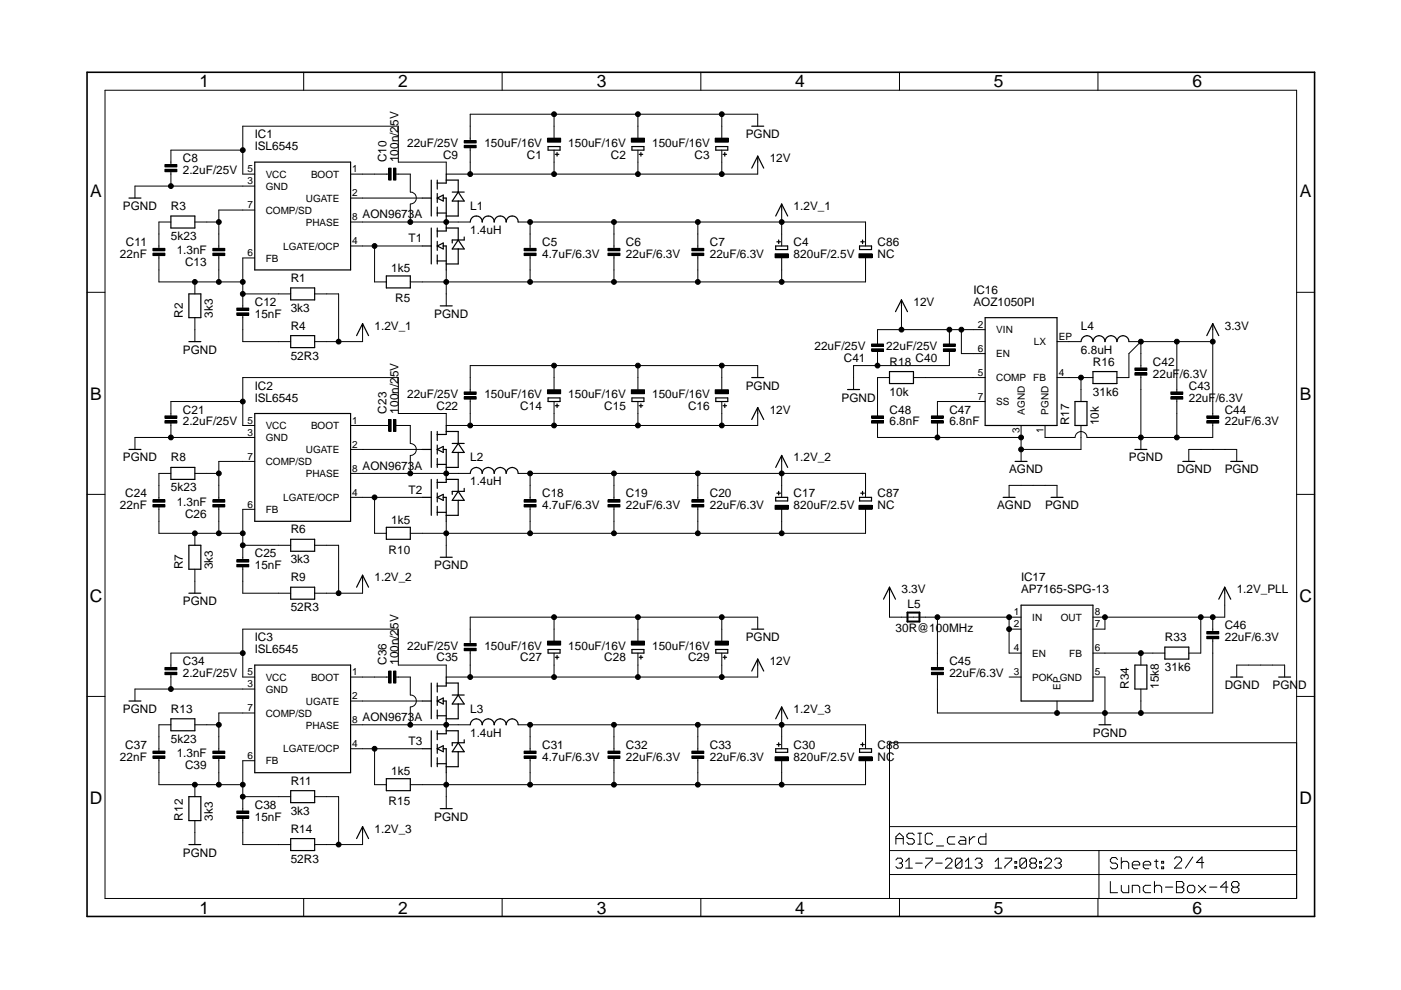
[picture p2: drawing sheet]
<svg xmlns="http://www.w3.org/2000/svg" width="297mm" height="210mm" viewBox="0 0 297 210" stroke-linecap="round" stroke-linejoin="round" font-family="sans-serif">
<g fill="none" stroke="#000" stroke-width=".21">
<path d="M22.3 19.1h252.6v171.4h-252.6zM64.4 15.3v3.8M106.5 15.3v3.8M148.6 15.3v3.8M190.7 15.3v3.8M232.8 15.3v3.8M35 35.9h2.5v.5h-2.5zM35 34.9h2.5v.5h-2.5zM36.2 36.2v3.3M51.5 31.8h-15.3v3.3M54 39.5h-25.4v2.5M74.3 36.9h8.4"/>
<path d="M82.4 35.6h.5v2.6h-.5zM83.4 35.6h.5v2.6h-.5zM83.7 36.9h3.3v3.8a1.27 1.27 0 0 1 1.3 1.3 1.27 1.27 0 0 1-1.3 1.3v3.8M98.4 29.8h2.6v.5h-2.6zM98.4 30.8h2.6v.5h-2.6zM99.7 31.1v5.8M116.1 29.3h2.8v.8h-2.8zM117.5 24.2v5.1M117.5 31.8v5.1M133.9 29.3h2.7v.8h-2.7zM135.3 24.2v5.1M135.3 31.8v5.1"/>
<path d="M151.6 29.3h2.8v.8h-2.8zM153 24.2v5.1M153 31.8v5.1M160.7 34.4v2.5h-66.1v-2.5h-10.1v-7.6h-33v10.1h2.5M160.7 26.8v-2.6h-61v5.9M32.4 53.7h2.6v.5h-2.6zM32.4 52.7h2.6v.5h-2.6zM33.7 53.9v5.9h17.8M36.2 47.1h-2.5v5.8M41.3 47.1h5.1M41.3 59.8v2.5M45.1 52.7h2.6v.5h-2.6z"/>
<path d="M45.1 53.7h2.6v.5h-2.6zM46.4 53.9v5.9M54 44.5h-7.6v8.4M54 54.7h-2.5v10.9M74.3 42h15.2M74.3 47.1h25.4M74.3 52.2h15.2M79.4 52.2v7.6h2.5M94.6 57.2v7.7M109.9 47.1h73.6v5.1M111.1 53.7h2.6v.5h-2.6zM111.1 52.7h2.6v.5h-2.6z"/>
<path d="M112.4 47.1v5.8M112.4 53.9v5.9M128.9 53.7h2.5v.5h-2.5zM128.9 52.7h2.5v.5h-2.5zM130.2 47.1v5.8M130.2 53.9v5.9M146.7 53.7h2.5v.5h-2.5zM146.7 52.7h2.5v.5h-2.5zM148 47.1v5.8M148 53.9v5.9M164.3 53.8h2.8v.9h-2.8zM165.7 44.5v7.7"/>
<path d="M165.7 54.7v5.1M182.1 53.8h2.8v.9h-2.8zM183.5 54.7v5.1h-96.5M18.5 62h3.8M41.3 67.4v5M50.2 66.3h2.5v.5h-2.5zM50.2 65.3h2.5v.5h-2.5zM51.5 66.6v5.8h10.1M51.5 62.3h10.1M66.7 62.3h5.1v10.1M76.9 69.9v2.5h-10.2M117.5 77.5v5.1"/>
<path d="M135.3 77.5v5.1M153 77.5v5.1M184.8 72.9h2.5v.5h-2.5zM184.8 74h2.5v.5h-2.5zM186.1 74.2v3.3M191.1 64.9v5M200 72.9h2.6v.5h-2.6zM200 74h2.6v.5h-2.6zM201.3 69.9v3.3M201.3 74.2v3.3h-20.3v5.1M203.8 69.9v5.1h5.1M208.9 69.9h-22.8v3.3"/>
<path d="M224.1 72.4h5.1M239.3 72.4h17.8M240.6 79h2.6v.5h-2.6zM240.6 78h2.6v.5h-2.6zM241.9 78.3v-5.9l-2.6 2.6v5.1h-2.5M241.9 79.3v16M249.5 72.4v11M257.1 69.9v18.5M274.9 62h3.8M35 89.2h2.5v.5h-2.5zM35 88.2h2.5v.5h-2.5zM36.2 89.5v3.3"/>
<path d="M51.5 85.1h-15.3v3.3M54 97.8h-7.6v8.4M54 92.8h-25.4v2.5M74.3 90.2h8.4M74.3 95.3h15.2M82.4 88.9h.5v2.6h-.5zM83.4 88.9h.5v2.6h-.5zM83.7 90.2h3.3v3.8a1.27 1.27 0 0 1 1.3 1.3 1.27 1.27 0 0 1-1.3 1.3v3.8M98.4 83.1h2.6v.5h-2.6zM98.4 84.1h2.6v.5h-2.6zM99.7 84.4v5.8M116.1 82.6h2.8v.9h-2.8z"/>
<path d="M117.5 85.1v5.1M133.9 82.6h2.7v.9h-2.7zM135.3 85.1v5.1M151.6 82.6h2.8v.9h-2.8zM153 85.1v5.1M160.7 80.1v-2.6h-61v5.9M160.7 87.7v2.5h-66.1v-2.5h-10.1v-7.6h-33v10.1h2.5M165.7 97.8v7.7M184.8 89.2h2.5v.5h-2.5zM184.8 88.2h2.5v.5h-2.5zM186.1 89.5v3.3h30.4M188.6 80.1h-2.5v8.3"/>
<path d="M193.7 80.1h15.2M197.5 89.2h2.5v.5h-2.5zM197.5 88.2h2.5v.5h-2.5zM198.8 89.5v3.3M208.9 85.1h-10.1v3.3M216.5 90.2v7.6M224.1 80.1h7.6M229.2 90.2v5.1h-12.7M229.2 80.1v5M248.2 84.1h2.6v.5h-2.6zM248.2 83.1h2.6v.5h-2.6zM249.5 84.4v8.4"/>
<path d="M252 97.8v-2.5h10.2v2.5M255.9 89.2h2.5v.5h-2.5zM255.9 88.2h2.5v.5h-2.5zM257.1 89.5v3.3h-26.6a1.27 1.27 0 0 0-1.3-1.3 1.27 1.27 0 0 0-1.3 1.3h-6.3v-2.6M18.5 104.8h3.8M32.4 107h2.6v.5h-2.6zM32.4 106h2.6v.5h-2.6zM33.7 107.2v5.9h17.8M36.2 100.4h-2.5v5.8M41.3 113.1v2.5M41.3 100.4h5.1M45.1 106h2.6v.5h-2.6z"/>
<path d="M45.1 107h2.6v.5h-2.6zM46.4 107.2v5.9M50.2 119.7h2.5v.5h-2.5zM50.2 118.7h2.5v.5h-2.5zM51.5 119.9v5.9h10.1M51.5 115.6h10.1M54 108h-2.5v10.9M66.7 115.6h5.1v10.2M74.3 100.4h25.4M74.3 105.5h15.2M79.4 105.5v7.6h2.5M94.6 110.5v7.7"/>
<path d="M109.9 100.4h73.6v5.1M111.1 107h2.6v.5h-2.6zM111.1 106h2.6v.5h-2.6zM112.4 100.4v5.8M112.4 107.2v5.9M128.9 107h2.5v.5h-2.5zM128.9 106h2.5v.5h-2.5zM130.2 100.4v5.8M130.2 107.2v5.9M146.7 107h2.5v.5h-2.5zM146.7 106h2.5v.5h-2.5zM148 100.4v5.8"/>
<path d="M148 107.2v5.9M164.3 107.1h2.8v.9h-2.8zM165.7 108v5.1M182.1 107.1h2.8v.9h-2.8zM183.5 108v5.1h-96.5M213.9 105.5v-2.6h10.2v2.6M274.9 104.8h3.8M41.3 120.7v5.1M51.5 138.5h-15.3v3.3M76.9 123.2v2.6h-10.2M98.4 136.4h2.6v.5h-2.6zM98.4 137.5h2.6v.5h-2.6z"/>
<path d="M99.7 137.7v5.9M116.1 135.9h2.8v.9h-2.8zM117.5 130.9v5M117.5 138.5v5.1M133.9 135.9h2.7v.9h-2.7zM135.3 130.9v5M135.3 138.5v5.1M151.6 135.9h2.8v.9h-2.8zM153 130.9v5M153 138.5v5.1M160.7 133.4v-2.5h-61v5.8M188.6 125.8v5.1h27.9"/>
<path d="M198.8 130.9v10.9M213.9 130.9v7.6h2.6M213.9 133.4h2.6M231.7 138.5h15.3M234.3 130.9v2.5h-2.6M241.9 138.5v2.5M254.6 130.9v7.6h-2.6M255.9 134.9h2.5v.5h-2.5zM255.9 133.9h2.5v.5h-2.5zM257.1 135.2v16h-58.3v-8.4M257.1 130.9v3.3M259.7 125.8v5.1h-28"/>
<path d="M18.5 147.7h3.8M32.4 159.3h2.6v.5h-2.6zM35 142.5h2.5v.5h-2.5zM35 141.5h2.5v.5h-2.5zM36.2 142.8v3.3M36.2 153.7h-2.5v5.8M41.3 153.7h5.1M45.1 159.3h2.6v.5h-2.6zM54 151.2h-7.6v8.3M54 146.1h-25.4v2.5M74.3 143.6h8.4M74.3 148.6h15.2"/>
<path d="M74.3 153.7h25.4M74.3 158.7h15.2M79.4 158.7v7.7h2.5M82.4 142.3h.5v2.5h-.5zM83.4 142.3h.5v2.5h-.5zM83.7 143.6h3.3v3.8a1.27 1.27 0 0 1 1.3 1.2 1.27 1.27 0 0 1-1.3 1.3v3.8M109.9 153.7h73.6v5M111.1 159.3h2.6v.5h-2.6zM112.4 153.7v5.8M128.9 159.3h2.5v.5h-2.5zM130.2 153.7v5.8M146.7 159.3h2.5v.5h-2.5z"/>
<path d="M148 153.7v5.8M160.7 141v2.6h-66.1v-2.6h-10.1v-7.6h-33v10.2h2.5M165.7 151.2v7.5M197.5 142.5h2.5v.5h-2.5zM197.5 141.5h2.5v.5h-2.5zM213.9 143.6h2.6M224.1 148.6v2.6M231.7 143.6h2.6v10.1M241.9 146.1v5.1M262.2 143.6v-2.6h10.2v2.6M274.9 157.5h-86.3v33M274.9 147.7h3.8"/>
<path d="M32.4 160.3h2.6v.5h-2.6zM33.7 160.5v5.9h17.8M41.3 166.4v2.5M41.3 174v5.1M45.1 160.3h2.6v.5h-2.6zM46.4 160.5v5.9M50.2 173h2.5v.5h-2.5zM50.2 172h2.5v.5h-2.5zM51.5 173.2v5.9h10.1M51.5 168.9h10.1M54 161.3h-2.5v10.9M66.7 168.9h5.1v10.2"/>
<path d="M76.9 176.5v2.6h-10.2M94.6 163.8v7.6M111.1 160.3h2.6v.5h-2.6zM112.4 160.5v5.9M128.9 160.3h2.5v.5h-2.5zM130.2 160.5v5.9M146.7 160.3h2.5v.5h-2.5zM148 160.5v5.9M164.3 160.4h2.8v.9h-2.8zM165.7 161.3v5.1M182.1 160.4h2.8v.9h-2.8zM183.5 161.3v5.1h-96.5"/>
<path d="M188.6 175.3h86.3M189.9 179v-1.6l.8-.7 .8 .7v1.6M189.9 177.8h1.6M193.8 177l-.3-.3h-.8l-.4 .3v.4l.4 .4h.8l.3 .4v.4l-.3 .4h-.8l-.4-.4M194.6 176.7h.8M194.6 179h.8M195 176.7v2.3M197.7 177l-.3-.3h-.8l-.4 .3v1.6l.4 .4h.8l.3-.4M198.5 179.4h1.6M202.4 177.4h-1.2l-.3 .4v.8l.3 .4h1.2M203.6 177.4h.8l.4 .4v1.2h-1.2l-.4-.4 .4-.4h1.2M205.5 177.4v1.6"/>
<path d="M206.7 177.4h-.4l-.8 .8M209 176.7v2.3h-1.1l-.4-.4v-.8l.4-.4h1.1M64.4 190.5v3.8M106.5 190.5v3.8M148.6 190.5v3.8M188.6 185.4h86.3M188.6 180.3h86.3M189.9 182.3l.4-.4h.7l.3 .4v.4l-.3 .3M190.6 183h.4M190.7 190.5v3.8M191 183l.3 .3v.4l-.3 .4h-.7l-.4-.4M192 184.1h1.5"/>
<path d="M192 182.7l.7-.8v2.2M194.1 183h1.4M196.3 181.9h1.4v.4l-1.4 1.4v.4M198.4 183h1.4M200.4 182.3l.4-.4h.7l.3 .4v.4l-1.4 1.4h1.4M204 182.3l-.4-.4h-.7l-.3 .4v1.4M204 182.3v1.4l-.4 .4h-.7l-.3-.4M204 182.3l-1.4 1.4M204.7 184.1h1.4M204.7 182.7l.7-.8v2.2M206.8 182.3l.3-.4h.7l.4 .4v.4l-.4 .3M207.5 183h.3"/>
<path d="M207.8 183l.4 .3v.4l-.4 .4h-.7l-.3-.4M211 184.1h1.4M211 182.7l.7-.8v2.2M213.1 181.9h1.4v.4l-1.4 1.4v.4M215.2 182.7h.4v.3h-.4zM215.2 183.7h.4v.4h-.4zM217.6 182.3l-.3-.4h-.7l-.4 .4v1.4M217.6 182.3v1.4l-.3 .4h-.7l-.4-.4M217.6 182.3l-1.4 1.4M218.7 183l-.3-.3v-.4l.3-.4h.7l.3 .4v.4l-.3 .3M218.7 183h.7M218.7 183l-.3 .3v.4l.3 .4h.7l.3-.4v-.4l-.3-.3"/>
<path d="M220.4 182.7h.4v.3h-.4zM220.4 183.7h.4v.4h-.4zM221.5 182.3l.4-.4h.6l.4 .4v.4l-1.4 1.4h1.4M223.6 182.3l.3-.4h.8l.3 .4v.4l-.3 .3M224.3 183h.4M224.7 183l.3 .3v.4l-.3 .4h-.8l-.3-.4M232.8 190.5v3.8M233 180.3v10.2M235.4 186.9v2.4h1.5M236.9 182.2l-.3-.4h-.8l-.4 .4v.4l.4 .4h.8l.3 .4v.4l-.3 .4h-.8l-.4-.4M237.7 183l.4-.4h.8l.4 .4v1.2M237.7 181.8v2.4"/>
<path d="M237.7 187.7v1.1l.4 .5h1.2v-1.6M240.1 183.4h1.5v-.4l-.3-.4h-.9l-.3 .4v.8l.3 .4h.9M240.1 189.3v-1.6h1.2l.3 .4v1.2M242.4 183.4h1.6v-.4l-.4-.4h-.8l-.4 .4v.8l.4 .4h.8M244 187.7h-1.2l-.4 .4v.7l.4 .5h1.2M244.8 182.6h.7M244.8 188.1l.3-.4h.8l.4 .4v1.2M244.8 186.9v2.4M245.1 182.2v1.6l.4 .4M246.3 182.6h.4v.4h-.4zM246.3 183.8h.4v.4h-.4zM247.1 188.1h1.6"/>
<path d="M249 182.1l.4-.4h.7l.4 .4v.4l-1.5 1.6h1.5M249.4 186.9h1.2l.4 .4v.4l-.4 .4 .4 .4v.3l-.4 .5h-1.2zM249.4 188.1h1.2M252.1 187.7h.8l.4 .4v.7l-.4 .5h-.8l-.3-.5v-.7zM252.9 181.7l-1.6 2.4M254.1 187.7l1.5 1.6M255.2 182.9h-1.5l1.1-1.2v2.4M255.6 187.7l-1.5 1.6M256.5 188.1h1.5M260.3 188.1h-1.5l1.2-1.2v2.4M261.5 188.1l-.4 .4v.3l.4 .5h.8l.4-.5v-.3l-.4-.4M261.5 188.1h.8"/>
<path d="M261.5 188.1l-.4-.4v-.4l.4-.4h.8l.4 .4v.4l-.4 .4"/>
<circle cx="36.2" cy="39.5" r=".51"/>
<circle cx="51.5" cy="31.8" r=".51"/>
<circle cx="99.7" cy="36.9" r=".51"/>
<circle cx="117.5" cy="24.2" r=".51"/>
<circle cx="117.5" cy="36.9" r=".51"/>
<circle cx="135.2" cy="24.2" r=".51"/>
<circle cx="135.2" cy="36.9" r=".51"/>
<circle cx="153" cy="24.2" r=".51"/>
<circle cx="153" cy="36.9" r=".51"/>
<circle cx="41.3" cy="59.8" r=".51"/>
<circle cx="46.4" cy="47.1" r=".51"/>
<circle cx="46.4" cy="59.8" r=".51"/>
<circle cx="51.5" cy="59.8" r=".51"/>
<circle cx="79.4" cy="52.2" r=".51"/>
<circle cx="87" cy="47.1" r=".51"/>
<circle cx="94.6" cy="47.1" r=".51"/>
<circle cx="94.6" cy="59.8" r=".51"/>
<circle cx="112.4" cy="47.1" r=".51"/>
<circle cx="112.4" cy="59.8" r=".51"/>
<circle cx="130.2" cy="59.8" r=".51"/>
<circle cx="130.2" cy="47.1" r=".51"/>
<circle cx="147.9" cy="59.8" r=".51"/>
<circle cx="147.9" cy="47.1" r=".51"/>
<circle cx="165.7" cy="47.1" r=".51"/>
<circle cx="165.7" cy="59.8" r=".51"/>
<circle cx="51.5" cy="62.3" r=".51"/>
<circle cx="71.8" cy="72.4" r=".51"/>
<circle cx="117.5" cy="77.5" r=".51"/>
<circle cx="135.2" cy="77.5" r=".51"/>
<circle cx="153" cy="77.5" r=".51"/>
<circle cx="186" cy="77.5" r=".51"/>
<circle cx="191.1" cy="69.9" r=".51"/>
<circle cx="201.3" cy="69.9" r=".51"/>
<circle cx="203.8" cy="69.9" r=".51"/>
<circle cx="241.9" cy="72.4" r=".51"/>
<circle cx="249.5" cy="72.4" r=".51"/>
<circle cx="257.1" cy="72.4" r=".51"/>
<circle cx="36.2" cy="92.8" r=".51"/>
<circle cx="51.5" cy="85.1" r=".51"/>
<circle cx="99.7" cy="90.2" r=".51"/>
<circle cx="117.5" cy="90.2" r=".51"/>
<circle cx="135.2" cy="90.2" r=".51"/>
<circle cx="153" cy="90.2" r=".51"/>
<circle cx="198.7" cy="92.8" r=".51"/>
<circle cx="216.5" cy="92.8" r=".51"/>
<circle cx="216.5" cy="95.3" r=".51"/>
<circle cx="229.2" cy="80.1" r=".51"/>
<circle cx="241.9" cy="92.8" r=".51"/>
<circle cx="249.5" cy="92.8" r=".51"/>
<circle cx="41.3" cy="113.1" r=".51"/>
<circle cx="46.4" cy="113.1" r=".51"/>
<circle cx="46.4" cy="100.4" r=".51"/>
<circle cx="51.5" cy="115.6" r=".51"/>
<circle cx="51.5" cy="113.1" r=".51"/>
<circle cx="79.4" cy="105.5" r=".51"/>
<circle cx="87" cy="100.4" r=".51"/>
<circle cx="94.6" cy="100.4" r=".51"/>
<circle cx="94.6" cy="113.1" r=".51"/>
<circle cx="112.4" cy="113.1" r=".51"/>
<circle cx="112.4" cy="100.4" r=".51"/>
<circle cx="130.2" cy="113.1" r=".51"/>
<circle cx="130.2" cy="100.4" r=".51"/>
<circle cx="147.9" cy="113.1" r=".51"/>
<circle cx="147.9" cy="100.4" r=".51"/>
<circle cx="165.7" cy="113.1" r=".51"/>
<circle cx="165.7" cy="100.4" r=".51"/>
<circle cx="51.5" cy="138.5" r=".51"/>
<circle cx="71.8" cy="125.8" r=".51"/>
<circle cx="117.5" cy="130.9" r=".51"/>
<circle cx="135.2" cy="130.9" r=".51"/>
<circle cx="153" cy="130.9" r=".51"/>
<circle cx="198.7" cy="130.9" r=".51"/>
<circle cx="213.9" cy="133.4" r=".51"/>
<circle cx="213.9" cy="130.9" r=".51"/>
<circle cx="234.3" cy="130.9" r=".51"/>
<circle cx="241.9" cy="138.5" r=".51"/>
<circle cx="254.6" cy="130.9" r=".51"/>
<circle cx="257.1" cy="130.9" r=".51"/>
<circle cx="36.2" cy="146.1" r=".51"/>
<circle cx="46.4" cy="153.7" r=".51"/>
<circle cx="79.4" cy="158.7" r=".51"/>
<circle cx="87" cy="153.7" r=".51"/>
<circle cx="94.6" cy="153.7" r=".51"/>
<circle cx="99.7" cy="143.6" r=".51"/>
<circle cx="112.4" cy="153.7" r=".51"/>
<circle cx="117.5" cy="143.6" r=".51"/>
<circle cx="130.2" cy="153.7" r=".51"/>
<circle cx="135.2" cy="143.6" r=".51"/>
<circle cx="147.9" cy="153.7" r=".51"/>
<circle cx="153" cy="143.6" r=".51"/>
<circle cx="165.7" cy="153.7" r=".51"/>
<circle cx="224.1" cy="151.2" r=".51"/>
<circle cx="234.3" cy="151.2" r=".51"/>
<circle cx="241.9" cy="151.2" r=".51"/>
<circle cx="41.3" cy="166.4" r=".51"/>
<circle cx="46.4" cy="166.4" r=".51"/>
<circle cx="51.5" cy="168.9" r=".51"/>
<circle cx="51.5" cy="166.4" r=".51"/>
<circle cx="71.8" cy="179.1" r=".51"/>
<circle cx="94.6" cy="166.4" r=".51"/>
<circle cx="112.4" cy="166.4" r=".51"/>
<circle cx="130.2" cy="166.4" r=".51"/>
<circle cx="147.9" cy="166.4" r=".51"/>
<circle cx="165.7" cy="166.4" r=".51"/>
</g>
<path d="M18.5 15.3h260.2v179h-260.2z" fill="none" stroke="#000" stroke-width=".34"/>
<g fill="none" stroke="#000" stroke-width=".25">
<path d="M54 34.4h20.3v22.8h-20.3zM91.4 38.2v7.6M92.7 38.2v1.9M94.6 36.9v1.9h-1.9M94.6 38.2h2.6v2.5M116.2 31.1h2.5v.7h-2.5zM117.7 32.7h.8M118.1 32.3v.8M134 31.1h2.5v.7h-2.5zM135.5 32.7h.8M135.9 32.3v.8M151.8 31.1h2.5v.7h-2.5z"/>
<path d="M153.3 32.7h.7M153.7 32.3v.8M159.4 26.8h2.5M160.7 33.1l1.2 2.5M160.7 33.1l-1.3 2.5M160.7 33.1v1.3M27.3 42h2.6M36.2 45.8h5.1v2.5h-5.1zM81.9 58.5h5.1v2.5h-5.1zM89.5 42h1.9M89.5 52.2h1.9M91.4 48.3v7.7"/>
<path d="M92.7 41v1.9M92.7 43.9v1.9M92.7 48.3v1.9M92.7 51.2v1.9M92.7 54.1v1.9M92.7 42l1.3-.6v1.2zM92.7 52.2l1.3-.7v1.3zM92.7 45.2h1.9M92.7 55.3h1.9M94 42h.6v7h-1.9M94 52.2h.6v5M94.6 48.3h2.6v2.6"/>
<path d="M95.9 40.7h2.5M97.2 40.7l1.2 1.9h-2.5zM97.2 42.6v3.2h-2.6M97.2 52.8v3.2h-2.6M97.2 50.9l1.2 1.9h-2.5zM98.4 50.2v.7h-2.5v.6M99.7 47.1a1.27 1.27 0 0 1 1.3-1.3 1.27 1.27 0 0 1 1.2 1.3 1.27 1.27 0 0 1 1.3-1.3 1.27 1.27 0 0 1 1.3 1.3 1.27 1.27 0 0 1 1.2-1.3 1.27 1.27 0 0 1 1.3 1.3 1.27 1.27 0 0 1 1.3-1.3 1.27 1.27 0 0 1 1.3 1.3M164.5 52.2h2.5v.7h-2.5zM164.7 51.3h.8M165.1 50.9v.7M165.7 43.3l-1.2 2.5M165.7 43.3l1.3 2.5"/>
<path d="M165.7 43.3v1.2M182.2 52.2h2.6v.7h-2.6zM182.5 51.3h.8M182.9 50.9v.7M40 62.3h2.6v5.1h-2.6zM40 72.4h2.6M61.6 61h5.1v2.6h-5.1zM61.6 71.2h5.1v2.5h-5.1zM76.9 68.6l-1.3 2.6M76.9 68.6l1.2 2.6M76.9 68.6v1.3M93.3 64.9h2.6"/>
<path d="M188.6 78.8h5.1v2.5h-5.1zM191.1 63.6l-1.2 2.5M191.1 63.6l1.3 2.5M191.1 63.6v1.3M208.9 67.4h15.2v22.8h-15.2zM229.2 72.4a1.27 1.27 0 0 1 1.3-1.2 1.27 1.27 0 0 1 1.2 1.2 1.27 1.27 0 0 1 1.3-1.2 1.27 1.27 0 0 1 1.3 1.2 1.27 1.27 0 0 1 1.2-1.2 1.27 1.27 0 0 1 1.3 1.2 1.27 1.27 0 0 1 1.3-1.2 1.27 1.27 0 0 1 1.2 1.2M231.7 78.8h5.1v2.5h-5.1zM257.1 68.6l-1.2 2.6M257.1 68.6l1.3 2.6M257.1 68.6v1.3M27.3 95.3h2.6M36.2 99.1h5.1v2.5h-5.1z"/>
<path d="M54 87.7h20.3v22.8h-20.3zM89.5 95.3h1.9M91.4 91.5v7.6M92.7 91.5v1.9M92.7 94.4v1.9M92.7 97.2v1.9M92.7 95.3l1.3-.6v1.2zM92.7 98.5h1.9M94 95.3h.6v7h-1.9M94.6 90.2v1.9h-1.9M94.6 91.5h2.6v2.5M95.9 94h2.5"/>
<path d="M97.2 95.9v3.2h-2.6M97.2 94l1.2 1.9h-2.5zM116.2 84.4h2.5v.7h-2.5zM117.7 86h.8M118.1 85.6v.8M134 84.4h2.5v.7h-2.5zM135.5 86h.8M135.9 85.6v.8M151.8 84.4h2.5v.7h-2.5zM153.3 86h.7M153.7 85.6v.8M159.4 80.1h2.5"/>
<path d="M160.7 86.4v1.3M160.7 86.4l-1.3 2.5M160.7 86.4l1.2 2.5M165.7 96.6v1.2M165.7 96.6l-1.2 2.5M165.7 96.6l1.3 2.5M179.7 82.6h2.5M215.2 97.8h2.6M227.9 85.1h2.6v5.1h-2.6zM240.6 95.3h2.6M250.8 97.8h2.5M260.9 97.8h2.6"/>
<path d="M40 115.6h2.6v5.1h-2.6zM61.6 114.3h5.1v2.6h-5.1zM81.9 111.8h5.1v2.5h-5.1zM89.5 105.5h1.9M91.4 101.6v7.7M92.7 101.6v1.9M92.7 104.5v1.9M92.7 107.4v1.9M92.7 105.5l1.3-.7v1.3zM92.7 108.6h1.9M93.3 118.2h2.6M94 105.5h.6v5"/>
<path d="M94.6 101.6h2.6v2.6M97.2 106.1v3.2h-2.6M97.2 104.2l1.2 1.9h-2.5zM98.4 103.5v.7h-2.5v.6M99.7 100.4a1.27 1.27 0 0 1 1.3-1.3 1.27 1.27 0 0 1 1.2 1.3 1.27 1.27 0 0 1 1.3-1.3 1.27 1.27 0 0 1 1.3 1.3 1.27 1.27 0 0 1 1.2-1.3 1.27 1.27 0 0 1 1.3 1.3 1.27 1.27 0 0 1 1.3-1.3 1.27 1.27 0 0 1 1.3 1.3M164.5 105.5h2.5v.7h-2.5zM164.7 104.6h.8M165.1 104.2v.7M182.2 105.5h2.6v.7h-2.6zM182.5 104.6h.8M182.9 104.2v.7M212.7 105.5h2.5"/>
<path d="M222.8 105.5h2.6M40 125.8h2.6M61.6 124.5h5.1v2.5h-5.1zM76.9 122v1.2M76.9 122l-1.3 2.5M76.9 122l1.2 2.5M116.2 137.7h2.5v.8h-2.5zM117.7 139.4h.8M118.1 139v.7M134 137.7h2.5v.8h-2.5zM135.5 139.4h.8M135.9 139v.7"/>
<path d="M151.8 137.7h2.5v.8h-2.5zM153.3 139.4h.7M153.7 139v.7M159.4 133.4h2.5M160.7 139.7v1.3M160.7 139.7l-1.3 2.6M160.7 139.7l1.2 2.6M188.6 124.5v1.3M188.6 124.5l-1.3 2.5M188.6 124.5l1.3 2.5M216.5 128.3h15.2v20.3h-15.2zM247 137.2h5v2.5h-5z"/>
<path d="M259.7 124.5l-1.3 2.5M259.7 124.5l1.2 2.5M259.7 124.5v1.3M27.3 148.6h2.6M36.2 152.4h5.1v2.5h-5.1zM54 141h20.3v22.8h-20.3zM89.5 148.6h1.9M89.5 158.7h1.9M91.4 144.8v7.6M91.4 154.9v7.7M92.7 144.8v1.9M92.7 147.7v1.9"/>
<path d="M92.7 150.5v1.9M92.7 154.9v1.9M92.7 157.8v1.9M92.7 148.6l1.3-.6v1.3zM92.7 158.7l1.3-.6v1.3zM92.7 151.8h1.9M94 148.6h.6v7h-1.9M94 158.7h.6v5.1M94.6 143.6v1.9h-1.9M94.6 144.8h2.6v2.6M94.6 154.9h2.6v2.6M95.9 147.4h2.5"/>
<path d="M97.2 149.3v3.1h-2.6M97.2 159.4v3.2h-2.6M97.2 147.4l1.2 1.9h-2.5zM97.2 157.5l1.2 1.9h-2.5zM98.4 156.8v.7h-2.5v.6M99.7 153.7a1.27 1.27 0 0 1 1.3-1.3 1.27 1.27 0 0 1 1.2 1.3 1.27 1.27 0 0 1 1.3-1.3 1.27 1.27 0 0 1 1.3 1.3 1.27 1.27 0 0 1 1.2-1.3 1.27 1.27 0 0 1 1.3 1.3 1.27 1.27 0 0 1 1.3-1.3 1.27 1.27 0 0 1 1.3 1.3M164.5 158.7h2.5v.8h-2.5zM164.7 157.9h.8M165.1 157.5v.7M165.7 149.9v1.3M165.7 149.9l-1.2 2.5M165.7 149.9l1.3 2.5"/>
<path d="M182.2 158.7h2.6v.8h-2.6zM182.5 157.9h.8M182.9 157.5v.7M233 153.7h2.5M240.6 141h2.6v5.1h-2.6zM260.9 143.6h2.6M271.1 143.6h2.5M40 168.9h2.6v5.1h-2.6zM40 179.1h2.6M61.6 167.6h5.1v2.6h-5.1zM61.6 177.8h5.1v2.5h-5.1zM76.9 175.3v1.2"/>
<path d="M76.9 175.3l-1.3 2.5M76.9 175.3l1.2 2.5M81.9 165.1h5.1v2.5h-5.1zM92.7 160.7v1.9M92.7 161.9h1.9M93.3 171.4h2.6"/>
</g>
<g fill="#000">
<path d="M35 35.9h2.5v.5h-2.5z" fill-rule="evenodd"/>
<path d="M35 34.9h2.5v.5h-2.5z" fill-rule="evenodd"/>
<path d="M82.4 35.6h.5v2.6h-.5z" fill-rule="evenodd"/>
<path d="M83.4 35.6h.5v2.6h-.5z" fill-rule="evenodd"/>
<path d="M98.4 29.8h2.6v.5h-2.6z" fill-rule="evenodd"/>
<path d="M98.4 30.8h2.6v.5h-2.6z" fill-rule="evenodd"/>
<path d="M116.1 29.3h2.8v.8h-2.8z" fill-rule="evenodd"/>
<path d="M133.9 29.3h2.7v.8h-2.7z" fill-rule="evenodd"/>
<path d="M151.6 29.3h2.8v.8h-2.8z" fill-rule="evenodd"/>
<path d="M32.4 53.7h2.6v.5h-2.6z" fill-rule="evenodd"/>
<path d="M32.4 52.7h2.6v.5h-2.6z" fill-rule="evenodd"/>
<path d="M45.1 52.7h2.6v.5h-2.6z" fill-rule="evenodd"/>
<path d="M45.1 53.7h2.6v.5h-2.6z" fill-rule="evenodd"/>
<path d="M111.1 53.7h2.6v.5h-2.6z" fill-rule="evenodd"/>
<path d="M111.1 52.7h2.6v.5h-2.6z" fill-rule="evenodd"/>
<path d="M128.9 53.7h2.5v.5h-2.5z" fill-rule="evenodd"/>
<path d="M128.9 52.7h2.5v.5h-2.5z" fill-rule="evenodd"/>
<path d="M146.7 53.7h2.5v.5h-2.5z" fill-rule="evenodd"/>
<path d="M146.7 52.7h2.5v.5h-2.5z" fill-rule="evenodd"/>
<path d="M164.3 53.8h2.8v.9h-2.8z" fill-rule="evenodd"/>
<path d="M182.1 53.8h2.8v.9h-2.8z" fill-rule="evenodd"/>
<path d="M50.2 66.3h2.5v.5h-2.5z" fill-rule="evenodd"/>
<path d="M50.2 65.3h2.5v.5h-2.5z" fill-rule="evenodd"/>
<path d="M184.8 72.9h2.5v.5h-2.5z" fill-rule="evenodd"/>
<path d="M184.8 74h2.5v.5h-2.5z" fill-rule="evenodd"/>
<path d="M200 72.9h2.6v.5h-2.6z" fill-rule="evenodd"/>
<path d="M200 74h2.6v.5h-2.6z" fill-rule="evenodd"/>
<path d="M240.6 79h2.6v.5h-2.6z" fill-rule="evenodd"/>
<path d="M240.6 78h2.6v.5h-2.6z" fill-rule="evenodd"/>
<path d="M35 89.2h2.5v.5h-2.5z" fill-rule="evenodd"/>
<path d="M35 88.2h2.5v.5h-2.5z" fill-rule="evenodd"/>
<path d="M82.4 88.9h.5v2.6h-.5z" fill-rule="evenodd"/>
<path d="M83.4 88.9h.5v2.6h-.5z" fill-rule="evenodd"/>
<path d="M98.4 83.1h2.6v.5h-2.6z" fill-rule="evenodd"/>
<path d="M98.4 84.1h2.6v.5h-2.6z" fill-rule="evenodd"/>
<path d="M116.1 82.6h2.8v.9h-2.8z" fill-rule="evenodd"/>
<path d="M133.9 82.6h2.7v.9h-2.7z" fill-rule="evenodd"/>
<path d="M151.6 82.6h2.8v.9h-2.8z" fill-rule="evenodd"/>
<path d="M184.8 89.2h2.5v.5h-2.5z" fill-rule="evenodd"/>
<path d="M184.8 88.2h2.5v.5h-2.5z" fill-rule="evenodd"/>
<path d="M197.5 89.2h2.5v.5h-2.5z" fill-rule="evenodd"/>
<path d="M197.5 88.2h2.5v.5h-2.5z" fill-rule="evenodd"/>
<path d="M248.2 84.1h2.6v.5h-2.6z" fill-rule="evenodd"/>
<path d="M248.2 83.1h2.6v.5h-2.6z" fill-rule="evenodd"/>
<path d="M255.9 89.2h2.5v.5h-2.5z" fill-rule="evenodd"/>
<path d="M255.9 88.2h2.5v.5h-2.5z" fill-rule="evenodd"/>
<path d="M32.4 107h2.6v.5h-2.6z" fill-rule="evenodd"/>
<path d="M32.4 106h2.6v.5h-2.6z" fill-rule="evenodd"/>
<path d="M45.1 106h2.6v.5h-2.6z" fill-rule="evenodd"/>
<path d="M45.1 107h2.6v.5h-2.6z" fill-rule="evenodd"/>
<path d="M50.2 119.7h2.5v.5h-2.5z" fill-rule="evenodd"/>
<path d="M50.2 118.7h2.5v.5h-2.5z" fill-rule="evenodd"/>
<path d="M111.1 107h2.6v.5h-2.6z" fill-rule="evenodd"/>
<path d="M111.1 106h2.6v.5h-2.6z" fill-rule="evenodd"/>
<path d="M128.9 107h2.5v.5h-2.5z" fill-rule="evenodd"/>
<path d="M128.9 106h2.5v.5h-2.5z" fill-rule="evenodd"/>
<path d="M146.7 107h2.5v.5h-2.5z" fill-rule="evenodd"/>
<path d="M146.7 106h2.5v.5h-2.5z" fill-rule="evenodd"/>
<path d="M164.3 107.1h2.8v.9h-2.8z" fill-rule="evenodd"/>
<path d="M182.1 107.1h2.8v.9h-2.8z" fill-rule="evenodd"/>
<path d="M98.4 136.4h2.6v.5h-2.6z" fill-rule="evenodd"/>
<path d="M98.4 137.5h2.6v.5h-2.6z" fill-rule="evenodd"/>
<path d="M116.1 135.9h2.8v.9h-2.8z" fill-rule="evenodd"/>
<path d="M133.9 135.9h2.7v.9h-2.7z" fill-rule="evenodd"/>
<path d="M151.6 135.9h2.8v.9h-2.8z" fill-rule="evenodd"/>
<path d="M255.9 134.9h2.5v.5h-2.5z" fill-rule="evenodd"/>
<path d="M255.9 133.9h2.5v.5h-2.5z" fill-rule="evenodd"/>
<path d="M32.4 159.3h2.6v.5h-2.6z" fill-rule="evenodd"/>
<path d="M35 142.5h2.5v.5h-2.5z" fill-rule="evenodd"/>
<path d="M35 141.5h2.5v.5h-2.5z" fill-rule="evenodd"/>
<path d="M45.1 159.3h2.6v.5h-2.6z" fill-rule="evenodd"/>
<path d="M82.4 142.3h.5v2.5h-.5z" fill-rule="evenodd"/>
<path d="M83.4 142.3h.5v2.5h-.5z" fill-rule="evenodd"/>
<path d="M111.1 159.3h2.6v.5h-2.6z" fill-rule="evenodd"/>
<path d="M128.9 159.3h2.5v.5h-2.5z" fill-rule="evenodd"/>
<path d="M146.7 159.3h2.5v.5h-2.5z" fill-rule="evenodd"/>
<path d="M197.5 142.5h2.5v.5h-2.5z" fill-rule="evenodd"/>
<path d="M197.5 141.5h2.5v.5h-2.5z" fill-rule="evenodd"/>
<path d="M32.4 160.3h2.6v.5h-2.6z" fill-rule="evenodd"/>
<path d="M45.1 160.3h2.6v.5h-2.6z" fill-rule="evenodd"/>
<path d="M50.2 173h2.5v.5h-2.5z" fill-rule="evenodd"/>
<path d="M50.2 172h2.5v.5h-2.5z" fill-rule="evenodd"/>
<path d="M111.1 160.3h2.6v.5h-2.6z" fill-rule="evenodd"/>
<path d="M128.9 160.3h2.5v.5h-2.5z" fill-rule="evenodd"/>
<path d="M146.7 160.3h2.5v.5h-2.5z" fill-rule="evenodd"/>
<path d="M164.3 160.4h2.8v.9h-2.8z" fill-rule="evenodd"/>
<path d="M182.1 160.4h2.8v.9h-2.8z" fill-rule="evenodd"/>
<circle cx="36.2" cy="39.5" r=".51"/>
<circle cx="51.5" cy="31.8" r=".51"/>
<circle cx="99.7" cy="36.9" r=".51"/>
<circle cx="117.5" cy="24.2" r=".51"/>
<circle cx="117.5" cy="36.9" r=".51"/>
<circle cx="135.2" cy="24.2" r=".51"/>
<circle cx="135.2" cy="36.9" r=".51"/>
<circle cx="153" cy="24.2" r=".51"/>
<circle cx="153" cy="36.9" r=".51"/>
<circle cx="41.3" cy="59.8" r=".51"/>
<circle cx="46.4" cy="47.1" r=".51"/>
<circle cx="46.4" cy="59.8" r=".51"/>
<circle cx="51.5" cy="59.8" r=".51"/>
<circle cx="79.4" cy="52.2" r=".51"/>
<circle cx="87" cy="47.1" r=".51"/>
<circle cx="94.6" cy="47.1" r=".51"/>
<circle cx="94.6" cy="59.8" r=".51"/>
<circle cx="112.4" cy="47.1" r=".51"/>
<circle cx="112.4" cy="59.8" r=".51"/>
<circle cx="130.2" cy="59.8" r=".51"/>
<circle cx="130.2" cy="47.1" r=".51"/>
<circle cx="147.9" cy="59.8" r=".51"/>
<circle cx="147.9" cy="47.1" r=".51"/>
<circle cx="165.7" cy="47.1" r=".51"/>
<circle cx="165.7" cy="59.8" r=".51"/>
<circle cx="51.5" cy="62.3" r=".51"/>
<circle cx="71.8" cy="72.4" r=".51"/>
<circle cx="117.5" cy="77.5" r=".51"/>
<circle cx="135.2" cy="77.5" r=".51"/>
<circle cx="153" cy="77.5" r=".51"/>
<circle cx="186" cy="77.5" r=".51"/>
<circle cx="191.1" cy="69.9" r=".51"/>
<circle cx="201.3" cy="69.9" r=".51"/>
<circle cx="203.8" cy="69.9" r=".51"/>
<circle cx="241.9" cy="72.4" r=".51"/>
<circle cx="249.5" cy="72.4" r=".51"/>
<circle cx="257.1" cy="72.4" r=".51"/>
<circle cx="36.2" cy="92.8" r=".51"/>
<circle cx="51.5" cy="85.1" r=".51"/>
<circle cx="99.7" cy="90.2" r=".51"/>
<circle cx="117.5" cy="90.2" r=".51"/>
<circle cx="135.2" cy="90.2" r=".51"/>
<circle cx="153" cy="90.2" r=".51"/>
<circle cx="198.7" cy="92.8" r=".51"/>
<circle cx="216.5" cy="92.8" r=".51"/>
<circle cx="216.5" cy="95.3" r=".51"/>
<circle cx="229.2" cy="80.1" r=".51"/>
<circle cx="241.9" cy="92.8" r=".51"/>
<circle cx="249.5" cy="92.8" r=".51"/>
<circle cx="41.3" cy="113.1" r=".51"/>
<circle cx="46.4" cy="113.1" r=".51"/>
<circle cx="46.4" cy="100.4" r=".51"/>
<circle cx="51.5" cy="115.6" r=".51"/>
<circle cx="51.5" cy="113.1" r=".51"/>
<circle cx="79.4" cy="105.5" r=".51"/>
<circle cx="87" cy="100.4" r=".51"/>
<circle cx="94.6" cy="100.4" r=".51"/>
<circle cx="94.6" cy="113.1" r=".51"/>
<circle cx="112.4" cy="113.1" r=".51"/>
<circle cx="112.4" cy="100.4" r=".51"/>
<circle cx="130.2" cy="113.1" r=".51"/>
<circle cx="130.2" cy="100.4" r=".51"/>
<circle cx="147.9" cy="113.1" r=".51"/>
<circle cx="147.9" cy="100.4" r=".51"/>
<circle cx="165.7" cy="113.1" r=".51"/>
<circle cx="165.7" cy="100.4" r=".51"/>
<circle cx="51.5" cy="138.5" r=".51"/>
<circle cx="71.8" cy="125.8" r=".51"/>
<circle cx="117.5" cy="130.9" r=".51"/>
<circle cx="135.2" cy="130.9" r=".51"/>
<circle cx="153" cy="130.9" r=".51"/>
<circle cx="198.7" cy="130.9" r=".51"/>
<circle cx="213.9" cy="133.4" r=".51"/>
<circle cx="213.9" cy="130.9" r=".51"/>
<circle cx="234.3" cy="130.9" r=".51"/>
<circle cx="241.9" cy="138.5" r=".51"/>
<circle cx="254.6" cy="130.9" r=".51"/>
<circle cx="257.1" cy="130.9" r=".51"/>
<circle cx="36.2" cy="146.1" r=".51"/>
<circle cx="46.4" cy="153.7" r=".51"/>
<circle cx="79.4" cy="158.7" r=".51"/>
<circle cx="87" cy="153.7" r=".51"/>
<circle cx="94.6" cy="153.7" r=".51"/>
<circle cx="99.7" cy="143.6" r=".51"/>
<circle cx="112.4" cy="153.7" r=".51"/>
<circle cx="117.5" cy="143.6" r=".51"/>
<circle cx="130.2" cy="153.7" r=".51"/>
<circle cx="135.2" cy="143.6" r=".51"/>
<circle cx="147.9" cy="153.7" r=".51"/>
<circle cx="153" cy="143.6" r=".51"/>
<circle cx="165.7" cy="153.7" r=".51"/>
<circle cx="224.1" cy="151.2" r=".51"/>
<circle cx="234.3" cy="151.2" r=".51"/>
<circle cx="241.9" cy="151.2" r=".51"/>
<circle cx="41.3" cy="166.4" r=".51"/>
<circle cx="46.4" cy="166.4" r=".51"/>
<circle cx="51.5" cy="168.9" r=".51"/>
<circle cx="51.5" cy="166.4" r=".51"/>
<circle cx="71.8" cy="179.1" r=".51"/>
<circle cx="94.6" cy="166.4" r=".51"/>
<circle cx="112.4" cy="166.4" r=".51"/>
<circle cx="130.2" cy="166.4" r=".51"/>
<circle cx="147.9" cy="166.4" r=".51"/>
<circle cx="165.7" cy="166.4" r=".51"/>
</g>
<path d="M192.4 129.9h2.5v1.9h-2.5z" fill="none" stroke="#000" stroke-width=".42"/>
<g font-size="3.7">
<text x="42.3" y="18.5">1</text>
<text x="84.4" y="18.5">2</text>
<text x="126.5" y="18.5">3</text>
<text x="168.6" y="18.5">4</text>
<text x="210.7" y="18.5">5</text>
<text x="252.9" y="18.5">6</text>
<text x="19.1" y="41.9">A</text>
<text x="275.6" y="41.9">A</text>
<text x="19.1" y="84.7">B</text>
<text x="275.6" y="84.7">B</text>
<text x="19" y="127.6">C</text>
<text x="275.5" y="127.6">C</text>
<text x="19" y="170.4">D</text>
<text x="275.5" y="170.4">D</text>
<text x="42.3" y="193.7">1</text>
<text x="84.4" y="193.7">2</text>
<text x="126.5" y="193.7">3</text>
<text x="168.6" y="193.7">4</text>
<text x="210.7" y="193.7">5</text>
<text x="252.9" y="193.7">6</text>
</g>
<g font-size="2.5">
<text x="54" y="29.3">IC1</text>
<text x="158.1" y="29.3">PGND</text>
<text x="38.8" y="34.4">C8</text>
<text x="54" y="31.8">ISL6545</text>
<text x="82" y="34.4" transform="rotate(-90 82 34.4)">C10</text>
<text x="84.5" y="34.4" transform="rotate(-90 84.5 34.4)">100n/25V</text>
<text x="86.3" y="31.1">22uF/25V</text>
<text x="93.9" y="33.6">C9</text>
<text x="102.7" y="31.1">150uF/16V</text>
<text x="111.7" y="33.6">C1</text>
<text x="120.5" y="31.1">150uF/16V</text>
<text x="129.5" y="33.6">C2</text>
<text x="138.3" y="31.1">150uF/16V</text>
<text x="147.3" y="33.6">C3</text>
<text x="163.2" y="34.4">12V</text>
<text x="38.8" y="36.9">2.2uF/25V</text>
<text x="26.1" y="44.5">PGND</text>
<text x="36.2" y="44.5">R3</text>
<text x="76.9" y="46.3">AON9673A</text>
<text x="99.7" y="44.5">L1</text>
<text x="168.3" y="44.5">1.2V_1</text>
<text x="26.7" y="52.2">C11</text>
<text x="36.2" y="50.9">5k23</text>
<text x="37.5" y="53.9">1.3nF</text>
<text x="86.6" y="51.4">T1</text>
<text x="99.7" y="49.6">1.4uH</text>
<text x="114.9" y="52.2">C5</text>
<text x="132.7" y="52.2">C6</text>
<text x="150.5" y="52.2">C7</text>
<text x="168.3" y="52.2">C4</text>
<text x="186.1" y="52.2">C86</text>
<text x="25.4" y="54.7">22nF</text>
<text x="39.2" y="56.5">C13</text>
<text x="61.6" y="59.8">R1</text>
<text x="82.9" y="57.7">1k5</text>
<text x="114.9" y="54.7">4.7uF/6.3V</text>
<text x="132.7" y="54.7">22uF/6.3V</text>
<text x="150.5" y="54.7">22uF/6.3V</text>
<text x="168.3" y="54.7">820uF/2.5V</text>
<text x="186.1" y="54.7">NC</text>
<text x="54" y="64.9">C12</text>
<text x="83.8" y="64.1">R5</text>
<text x="193.7" y="64.9">12V</text>
<text x="206.4" y="64.9">AOZ1050PI</text>
<text x="206.4" y="62.3">IC16</text>
<text x="38.8" y="67.4" transform="rotate(-90 38.8 67.4)">R2</text>
<text x="45.1" y="67.4" transform="rotate(-90 45.1 67.4)">3k3</text>
<text x="54" y="67.4">15nF</text>
<text x="61.6" y="66.1">3k3</text>
<text x="61.6" y="69.9">R4</text>
<text x="79.4" y="69.9">1.2V_1</text>
<text x="92.1" y="67.4">PGND</text>
<text x="229.2" y="69.9">L4</text>
<text x="259.7" y="69.9">3.3V</text>
<text x="38.8" y="75">PGND</text>
<text x="61.6" y="76.2">52R3</text>
<text x="172.7" y="74.2">22uF/25V</text>
<text x="178.9" y="76.8">C41</text>
<text x="187.9" y="74.2">22uF/25V</text>
<text x="188.6" y="77.5">R18</text>
<text x="194.1" y="76.8">C40</text>
<text x="229.2" y="75">6.8uH</text>
<text x="231.7" y="77.5">R16</text>
<text x="244.4" y="77.5">C42</text>
<text x="54" y="82.6">IC2</text>
<text x="158.1" y="82.6">PGND</text>
<text x="188.6" y="83.9">10k</text>
<text x="231.7" y="83.9">31k6</text>
<text x="244.4" y="80.1">22uF/6.3V</text>
<text x="252" y="82.6">C43</text>
<text x="38.8" y="87.7">C21</text>
<text x="54" y="85.1">ISL6545</text>
<text x="82" y="87.7" transform="rotate(-90 82 87.7)">C23</text>
<text x="84.5" y="87.7" transform="rotate(-90 84.5 87.7)">100n/25V</text>
<text x="86.3" y="84.4">22uF/25V</text>
<text x="92.5" y="86.9">C22</text>
<text x="102.7" y="84.4">150uF/16V</text>
<text x="110.3" y="86.9">C14</text>
<text x="120.5" y="84.4">150uF/16V</text>
<text x="128.1" y="86.9">C15</text>
<text x="138.3" y="84.4">150uF/16V</text>
<text x="145.9" y="86.9">C16</text>
<text x="163.2" y="87.7">12V</text>
<text x="178.4" y="85.1">PGND</text>
<text x="188.6" y="87.7">C48</text>
<text x="201.3" y="87.7">C47</text>
<text x="252" y="85.1">22uF/6.3V</text>
<text x="259.7" y="87.7">C44</text>
<text x="38.8" y="90.2">2.2uF/25V</text>
<text x="188.6" y="90.2">6.8nF</text>
<text x="201.3" y="90.2">6.8nF</text>
<text x="226.6" y="90.2" transform="rotate(-90 226.6 90.2)">R17</text>
<text x="233" y="90.2" transform="rotate(-90 233 90.2)">10k</text>
<text x="259.7" y="90.2">22uF/6.3V</text>
<text x="26.1" y="97.8">PGND</text>
<text x="36.2" y="97.8">R8</text>
<text x="76.9" y="99.6">AON9673A</text>
<text x="99.7" y="97.8">L2</text>
<text x="168.3" y="97.8">1.2V_2</text>
<text x="213.9" y="100.4">AGND</text>
<text x="239.3" y="97.8">PGND</text>
<text x="249.5" y="100.4">DGND</text>
<text x="259.7" y="100.4">PGND</text>
<text x="25.4" y="108">22nF</text>
<text x="26.5" y="105.5">C24</text>
<text x="36.2" y="104.2">5k23</text>
<text x="37.5" y="107.2">1.3nF</text>
<text x="86.6" y="104.7">T2</text>
<text x="99.7" y="102.9">1.4uH</text>
<text x="114.9" y="105.5">C18</text>
<text x="114.9" y="108">4.7uF/6.3V</text>
<text x="132.7" y="105.5">C19</text>
<text x="132.7" y="108">22uF/6.3V</text>
<text x="150.5" y="105.5">C20</text>
<text x="150.5" y="108">22uF/6.3V</text>
<text x="168.3" y="105.5">C17</text>
<text x="168.3" y="108">820uF/2.5V</text>
<text x="186.1" y="108">NC</text>
<text x="186.1" y="105.5">C87</text>
<text x="211.4" y="108">AGND</text>
<text x="221.6" y="108">PGND</text>
<text x="39.2" y="109.8">C26</text>
<text x="61.6" y="113.1">R6</text>
<text x="82.9" y="111">1k5</text>
<text x="54" y="118.2">C25</text>
<text x="61.6" y="119.4">3k3</text>
<text x="82.4" y="117.4">R10</text>
<text x="38.8" y="120.7" transform="rotate(-90 38.8 120.7)">R7</text>
<text x="45.1" y="120.7" transform="rotate(-90 45.1 120.7)">3k3</text>
<text x="54" y="120.7">15nF</text>
<text x="61.6" y="123.2">R9</text>
<text x="79.4" y="123.2">1.2V_2</text>
<text x="92.1" y="120.7">PGND</text>
<text x="191.1" y="125.8">3.3V</text>
<text x="216.5" y="125.8">AP7165-SPG-13</text>
<text x="216.5" y="123.2">IC17</text>
<text x="262.2" y="125.8">1.2V_PLL</text>
<text x="38.8" y="128.3">PGND</text>
<text x="61.6" y="129.6">52R3</text>
<text x="192.4" y="128.9">L5</text>
<text x="54" y="135.9">IC3</text>
<text x="86.3" y="137.7">22uF/25V</text>
<text x="102.7" y="137.7">150uF/16V</text>
<text x="120.5" y="137.7">150uF/16V</text>
<text x="138.3" y="137.7">150uF/16V</text>
<text x="158.1" y="135.9">PGND</text>
<text x="189.9" y="134">30R@100MHz</text>
<text x="247" y="135.9">R33</text>
<text x="259.7" y="135.9">22uF/6.3V</text>
<text x="259.7" y="133.4">C46</text>
<text x="38.8" y="143.6">2.2uF/25V</text>
<text x="38.8" y="141">C34</text>
<text x="54" y="138.5">ISL6545</text>
<text x="82" y="141" transform="rotate(-90 82 141)">C36</text>
<text x="84.5" y="141" transform="rotate(-90 84.5 141)">100n/25V</text>
<text x="92.5" y="140.3">C35</text>
<text x="110.3" y="140.3">C27</text>
<text x="128.1" y="140.3">C28</text>
<text x="145.9" y="140.3">C29</text>
<text x="163.2" y="141">12V</text>
<text x="201.3" y="143.6">22uF/6.3V</text>
<text x="201.3" y="141">C45</text>
<text x="247" y="142.3">31k6</text>
<text x="239.3" y="146.1" transform="rotate(-90 239.3 146.1)">R34</text>
<text x="245.7" y="146.1" transform="rotate(-90 245.7 146.1)">15k8</text>
<text x="259.7" y="146.1">DGND</text>
<text x="269.8" y="146.1">PGND</text>
<text x="26.1" y="151.2">PGND</text>
<text x="36.2" y="151.2">R13</text>
<text x="76.9" y="153">AON9673A</text>
<text x="99.7" y="151.2">L3</text>
<text x="168.3" y="151.2">1.2V_3</text>
<text x="25.4" y="161.3">22nF</text>
<text x="26.5" y="158.7">C37</text>
<text x="36.2" y="157.5">5k23</text>
<text x="37.5" y="160.5">1.3nF</text>
<text x="86.6" y="158">T3</text>
<text x="99.7" y="156.2">1.4uH</text>
<text x="114.9" y="161.3">4.7uF/6.3V</text>
<text x="114.9" y="158.7">C31</text>
<text x="132.7" y="161.3">22uF/6.3V</text>
<text x="132.7" y="158.7">C32</text>
<text x="150.5" y="161.3">22uF/6.3V</text>
<text x="150.5" y="158.7">C33</text>
<text x="168.3" y="161.3">820uF/2.5V</text>
<text x="168.3" y="158.7">C30</text>
<text x="186.1" y="161.3">NC</text>
<text x="186.1" y="158.7">C88</text>
<text x="231.7" y="156.2">PGND</text>
<text x="39.2" y="163.1">C39</text>
<text x="61.6" y="166.4">R11</text>
<text x="82.9" y="164.3">1k5</text>
<text x="38.8" y="174" transform="rotate(-90 38.8 174)">R12</text>
<text x="45.1" y="174" transform="rotate(-90 45.1 174)">3k3</text>
<text x="54" y="174">15nF</text>
<text x="54" y="171.4">C38</text>
<text x="61.6" y="172.7">3k3</text>
<text x="82.4" y="170.7">R15</text>
<text x="92.1" y="174">PGND</text>
<text x="61.6" y="176.5">R14</text>
<text x="79.4" y="176.5">1.2V_3</text>
<text x="38.8" y="181.6">PGND</text>
<text x="61.6" y="182.9">52R3</text>
</g>
<g font-size="2.1">
<text x="52.4" y="39.1">3</text>
<text x="52.4" y="36.5">5</text>
<text x="56.3" y="40.2">GND</text>
<text x="56.3" y="37.7">VCC</text>
<text x="66" y="37.7">BOOT</text>
<text x="74.7" y="36.5">1</text>
<text x="74.7" y="41.6">2</text>
<text x="52.4" y="44.2">7</text>
<text x="56.3" y="45.3">COMP/SD</text>
<text x="64.9" y="42.8">UGATE</text>
<text x="64.9" y="47.8">PHASE</text>
<text x="74.7" y="46.7">8</text>
<text x="60" y="52.9">LGATE/OCP</text>
<text x="74.7" y="51.8">4</text>
<text x="52.4" y="54.3">6</text>
<text x="56.3" y="55.5">FB</text>
<text x="207.3" y="69.6">2</text>
<text x="211.2" y="70.7">VIN</text>
<text x="207.3" y="74.6">6</text>
<text x="211.2" y="75.7">EN</text>
<text x="219.2" y="73.2">LX</text>
<text x="224.5" y="72.1">EP</text>
<text x="207.3" y="79.7">5</text>
<text x="211.2" y="80.8">COMP</text>
<text x="219.1" y="80.8">FB</text>
<text x="224.5" y="79.7">4</text>
<text x="52.4" y="89.9">5</text>
<text x="74.7" y="89.9">1</text>
<text x="207.3" y="84.8">7</text>
<text x="211.2" y="85.9">SS</text>
<text x="217.3" y="87.9" transform="rotate(-90 217.3 87.9)">AGND</text>
<text x="222.3" y="87.9" transform="rotate(-90 222.3 87.9)">PGND</text>
<text x="52.4" y="92.4">3</text>
<text x="56.3" y="91">VCC</text>
<text x="56.3" y="93.5">GND</text>
<text x="66" y="91">BOOT</text>
<text x="74.7" y="95">2</text>
<text x="216.2" y="91.8" transform="rotate(-90 216.2 91.8)">3</text>
<text x="221.2" y="91.8" transform="rotate(-90 221.2 91.8)">1</text>
<text x="52.4" y="97.5">7</text>
<text x="56.3" y="98.6">COMP/SD</text>
<text x="64.9" y="96.1">UGATE</text>
<text x="64.9" y="101.1">PHASE</text>
<text x="74.7" y="100">8</text>
<text x="52.4" y="107.7">6</text>
<text x="60" y="106.2">LGATE/OCP</text>
<text x="74.7" y="105.1">4</text>
<text x="56.3" y="108.8">FB</text>
<text x="215" y="130.5">1</text>
<text x="218.9" y="131.6">IN</text>
<text x="224.9" y="131.6">OUT</text>
<text x="232.1" y="130.5">8</text>
<text x="215" y="133">2</text>
<text x="232.1" y="133">7</text>
<text x="52.4" y="143.2">5</text>
<text x="74.7" y="143.2">1</text>
<text x="215" y="143.2">3</text>
<text x="215" y="138.1">4</text>
<text x="218.9" y="139.2">EN</text>
<text x="226.7" y="139.2">FB</text>
<text x="232.1" y="143.2">5</text>
<text x="232.1" y="138.1">6</text>
<text x="52.4" y="145.7">3</text>
<text x="56.3" y="146.9">GND</text>
<text x="56.3" y="144.3">VCC</text>
<text x="64.9" y="149.4">UGATE</text>
<text x="66" y="144.3">BOOT</text>
<text x="74.7" y="148.3">2</text>
<text x="218.9" y="144.3">POK GND</text>
<text x="224.9" y="146.3" transform="rotate(-90 224.9 146.3)">EP</text>
<text x="52.4" y="150.8">7</text>
<text x="56.3" y="151.9">COMP/SD</text>
<text x="64.9" y="154.5">PHASE</text>
<text x="74.7" y="153.3">8</text>
<text x="52.4" y="161">6</text>
<text x="60" y="159.5">LGATE/OCP</text>
<text x="74.7" y="158.4">4</text>
<text x="56.3" y="162.1">FB</text>
</g>
</svg>
